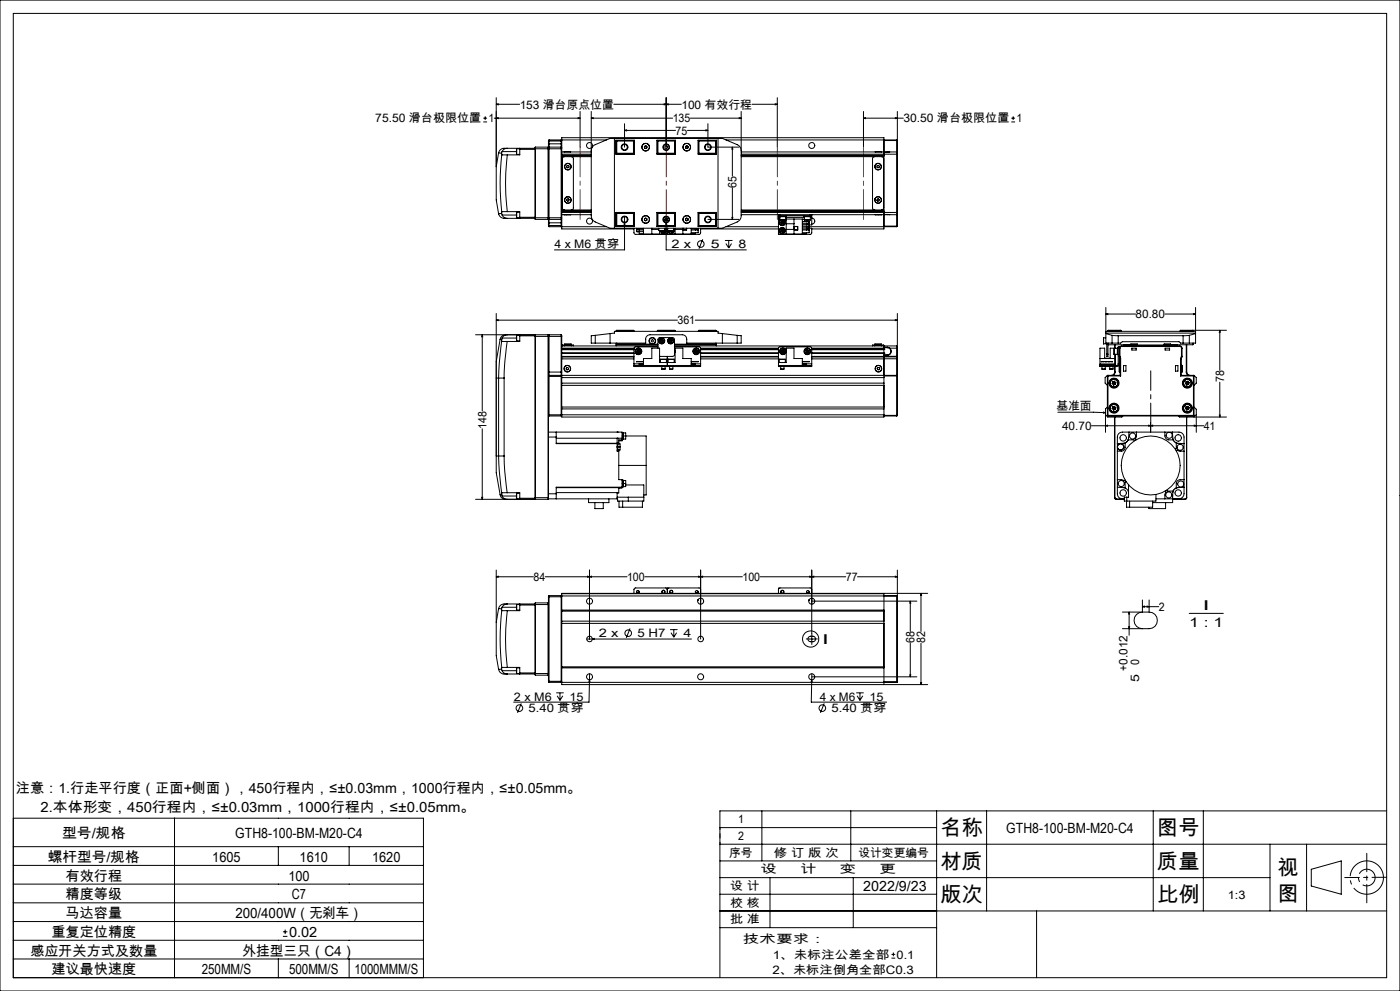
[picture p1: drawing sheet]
<svg xmlns="http://www.w3.org/2000/svg" width="420mm" height="297mm" viewBox="0 0 420 297" stroke-linecap="round" stroke-linejoin="round" font-family="sans-serif">
<g fill="none" stroke="#000" stroke-width=".3">
<path d="M0 0h420v297h-420zM4 4h412v289h-412zM145 36.5h1.1M145 35.4h1.1M145.6 34.9v1.1M148.3 35.4h25.7M148.9 31.3l.6-.2v.3zM148.9 35.4l.6-.1v.3zM148.9 29.3v20.6M148.9 31.3h7M173.4 35.3l.6 .1-.6 .2zM174 33.4v10.7"/>
<path d="M177.4 35.4l.6-.1v.3zM177.4 33.4v31.6l.3 .8 .9 .7 4.4 1.9h33.7l4.5-1.9 .6-.4 .4-.7 .2-.7v-31.3M177.4 35.4h24.4M184.1 31.3h20.3M187.4 39.1l.6-.2v.3zM187.4 37.1v7M187.4 39.1h15.3M199.2 31.1l.6 .2-.6 .1zM199.8 31.3l.6-.2v.3zM199.8 29.3v14.8M206.2 39.1h6.2M207.1 35.4h15.3"/>
<path d="M211.8 38.9l.6 .2-.6 .1zM212.4 37.1v7h9.3M221.8 35.3l.6 .1-.6 .2zM225.6 31.3h7.6M232.6 31.1l.6 .2-.6 .1zM233.2 29.3v14.8M259 35.4l.6-.1v.3zM259 35.4h12M259 33.4v10.7M268.6 35.3l.6 .1-.6 .2zM269.2 33.4v12.3M303.4 36.5h1.1"/>
<path d="M303.4 35.4h1.1M304 34.9v1.1M148.9 49.9v10l.7 4.2M149.6 45.8l.9 .1M149.6 45.8l-.7 4.1M150.5 45.9v.5M150.5 46.4a75 75 0 0 0 0 17.1M150.5 46.4h1.7M150.6 45.4l-.1 .5M150.6 45.4h4.3M152.2 44.4h-.3a1.84 1.84 0 0 0-2.3 1.4M152.2 44.4a1.55 1.55 0 0 0-1.6 1"/>
<path d="M152.2 44.4h8.3M152.2 46.4a70.9 70.9 0 0 0 0 17M154.9 45.4l.1 .9M155 44.6l-.1 .8M155 44.6v1.7M155 44.6h.9M155 46.3h.9M155.9 44.4v.4M155.9 44.8v1.6h-3.7M155.9 44.8h4.6M160.5 44.8v20.3M160.5 44.6h8"/>
<path d="M160.6 44.1l-.1 .7M160.6 44.1v21.7M160.6 44.1h3.8M164.4 44.1v21.7M164.4 44.1l.1 .1M164.5 44.2v21.5M164.5 43.1v1.1M164.5 42.3h4M164.5 43.1h4M164.7 44.1v21.7M164.7 41.9v2.2M164.7 44.1h3.6"/>
<path d="M164.7 41.9l-.2 1.2M164.7 41.9h3.6M164.7 44.1l-.2 .2M168.3 44.1v21.7M168.3 41.9v2.2M168.3 44.1l.2 .2M168.3 41.9l.2 .2M168.5 44.3v-3h96.7v4.9M168.5 44.3v.3M168.5 44.6v20.7M168.5 47h8.9M168.5 46.6h8.9"/>
<path d="M168.5 45.5h8.9M168.5 41.9h13.4M168.5 46.2h8.9M169.2 45.5h2M169.4 47l-.5 .1-.2 .4v14.9l.2 .4 .5 .1M170.1 59.7l.4-.2 .2 .3-.1 .4-.3 .1-.3-.3zM170.1 49.7l.3-.1 .3 .2v.4l-.4 .1-.3-.2zM171.4 47l.4 .1 .2 .4v14.9l-.2 .4-.4 .1M177.4 45.2l.3-1.1 .5-.6 4.8-2h33.7l4.8 2 .5 .6 .4 1.1M184.3 41.5v26.9M184.7 45.5h.2M184.7 42h5.6v4.2h-5.6z"/>
<path d="M184.9 42.3v3.9M184.9 42.3h5.1M185 42.1v4M185 42.1h5.3M185 42.1l-.1 .2M185 46.1h5.3M190 42.3l.2-.2v4l-.2-.2M190 45.9h-5.1l.1 .2M190 42.3v3.6M193.4 44.3l.3 .2M193.4 43.9v.4M193.7 43.7l.3 .2"/>
<path d="M193.7 43.7l-.3 .2M194 44.3l-.3 .2M194 43.9v.4M197.1 42h5.5v4.2h-5.5zM197.1 42.1h5.5M197.1 46.1h5.5M197.4 42.3v3.6M197.4 42.3l-.2-.2v4l.2-.2M197.4 42.3h5M197.4 45.9h5M202.4 42.3l.1-.2v4l-.1-.2M202.4 42.3v3.6"/>
<path d="M205.7 44.3l.3 .2M205.7 43.9v.4M206 43.7l.4 .2M206 43.7l-.3 .2M206.4 44.3l-.4 .2M206.4 43.9v.4M209.4 42h5.5v4.2h-5.5zM209.4 42.1h5.3M209.4 46.1h5.3M209.7 42.3v3.6M209.7 42.3l-.2-.2v4l.2-.2M209.7 42.3h5.2"/>
<path d="M209.7 45.9h5.2l-.2 .2M214.7 42.1v4M214.7 42.1l.2 .2M214.9 42.3v3.9M214.9 45.5h.1M215.4 41.5v26.9M217.8 41.9h51.2M219.7 44.1l.2 .6h-.3zM219.7 44.1v8.7M219.7 56.3v9.5M222.4 47h42.8M222.4 46.6h42.8"/>
<path d="M222.4 45.5h43.8M222.4 46.2h46.6M262.4 47l-.4 .1-.2 .4v14.9l.2 .4 .4 .1M262.5 45.5h2M263.1 49.7l.4-.1 .3 .2-.1 .4-.3 .1-.3-.2zM263.2 59.7l.4-.1 .2 .3-.1 .4h-.4l-.3-.3zM264.4 47l.5 .1 .2 .5v14.7l-.2 .5-.5 .1M265.2 46.2v17.5M265.2 42.1h3.8M266.2 45.6h-1v.6M266.2 45.5h.7M266.2 45.5v.1"/>
<path d="M266.9 45.5l-.7 .1M266.9 45.5h2.1M269 46.2h.2M269 45.5v.7M269 45.5l.2 .2M269 41.9l.2 .2h-.2M269 41.9v.2M269 42.1v3.4M269 46.2v17.5M269.2 45.7v.5M269.2 46.2v17.5M149.6 64.1a2.16 2.16 0 0 0 2.6 1.3"/>
<path d="M150.5 64l.1 .4M150.5 64l-.9 .1M150.5 63.5v.5M150.6 64.4a1.58 1.58 0 0 0 1.6 1M150.6 64.4h4.3M152.2 65.4h8.3M152.2 63.4l-1.7 .1M152.2 63.4h3.7v1.7M154.9 64.4l.1 .9M155 63.6l-.1 .8M155 63.6v1.7M155 63.6h.9"/>
<path d="M155 65.3h.9M155.9 65.1v.3M155.9 65.1h4.6M160.5 65.1v.3M160.5 65.4l.1 .4M160.5 65.3h8M160.6 65.8h3.8M164.5 65.7v1.1M164.5 66.8l.2 1.1M164.5 65.7l-.1 .1M164.5 67.5h4M164.5 65.6l.2 .2"/>
<path d="M164.5 66.8h4M164.7 65.8v2.1M164.7 65.8h3.6M164.7 67.9h3.6M168.3 65.8v2.1M168.5 65.3v.3M168.5 65.6v3h21.7M168.5 62.9h8.9M168.5 63.2h8.9M168.5 64.3h8.9M168.5 67.9h13.4M168.5 63.7h8.9"/>
<path d="M168.5 65.6l-.2 .2M168.5 67.8l-.2 .1M168.5 63.3h8.9M169.2 64.3h2M184.7 64.3h.2M184.7 63.7h5.6v4.2h-5.6zM184.9 63.7v3.9M184.9 67.6h5.1M184.9 67.6l.1 .2M185 63.8v4M185 63.8l-.1 .1h5.1M185 63.8h5.3"/>
<path d="M185 67.8h5.3M187.4 66.6l.1 .6h-.3zM187.4 64.9v10h-21.1M190 63.9l.2-.1v4l-.2-.2M190 63.9v3.7M190.2 68.4v1.5l.4 .3h19.2l.4-.4v-1.4M191 68.4v.2h2M191 68.9v.5h2M191 68.9h2M191.1 69.4h.5M191.8 68.6v.3a.43 .43 0 0 0-.4-.3 .43 .43 0 0 0-.4 .3M191.8 69.4v.7h1.2"/>
<path d="M193 68.4v1.8M193.4 66l.3 .1M193.4 65.6v.4M193.7 65.4l.3 .2M193.7 65.4l-.3 .2M194 66l-.3 .1M194 65.6v.4M195.5 68.4v1.8M195.5 68.8h2.1M197.1 63.7h5.5v4.2h-5.5zM197.1 63.8h5.5M197.1 67.8h5.5"/>
<path d="M197.4 63.9v3.7M197.4 67.8v.1M197.4 63.9l-.2-.1v4l.2-.2M197.4 67.6h5M197.4 63.9h5M197.6 69.1h.1M197.6 69.1h1.8M197.6 68.4v.7M197.7 69.1h1.7M197.9 69.1v1.1M198 67.8v.1M198.6 69.1l.1 .3"/>
<path d="M198.7 69.4l.4 .2M199 69.1l-.3 .3M199 69.1l.1 .5M199.1 69.1l.4 .1M199.4 69.1h.1M199.4 68.4v.7M199.4 68.9l.1 .3M199.5 65.9h.3M199.5 69.2l-.4 .4M199.6 68.4a.88 .88 0 0 1-.2 1.5 .88 .88 0 0 1-1.3-.8 .9 .9 0 0 0 1.3 .8 .9 .9 0 0 0 .2-1.5M199.6 66.1l-.1-.1 .2 .2M199.8 65.9h-.3"/>
<path d="M199.8 65.4v.5M199.8 65.6h.5M199.8 66.6l.2 .6h-.3zM199.8 64.9v10h24.1M200 70.2h-.3M200.2 65.5v.5M200.2 68.4v1.8M200.3 69.1h.1M200.3 69.1h1.8M200.3 68.4v.7M200.4 70.2h.3M200.4 69.1l.3 .5z"/>
<path d="M200.9 69.1l.1 .3M201 69.4l.4 .2M201.3 69.1l-.3 .3M201.4 69.1v.5M201.4 69.1l.4 .2M201.7 67.8v.1M201.8 69.1v.2M201.8 69.3l-.4 .3M202.1 69.1h-1.8M202.1 68.5a.9 .9 0 0 1-.2 1.3 .9 .9 0 0 1-1.2-.2M202.1 68.6a.88 .88 0 0 1-.3 1.2 .88 .88 0 0 1-1.1-.2M202.1 68.4v.7"/>
<path d="M202.4 63.9l.1-.1v4.1M202.4 63.9v3.7M202.4 67.8v.1M202.4 67.6l.1 .2M202.5 68.4v1.8M202.5 68.8h2.4M204.9 68.4v1.8M204.9 68.4v.5h1.1v-.5M205 68.4v.5M205.7 66l.3 .1M205.7 65.6v.4M206 65.4l.4 .2"/>
<path d="M206 65.4l-.3 .2M206.4 66l-.4 .1M206.4 65.6v.4M207.4 68.4v1.8M207.4 68.9h2v.8h-2M208.6 68.6v.3a.41 .41 0 0 1 .4-.3 .41 .41 0 0 1 .4 .3M208.6 69.7v.4h-1.2M209.4 69v.2M209.4 63.7h5.5v4.2h-5.5zM209.4 68.4v.2h-2M209.4 63.8h5.3M209.4 67.8h5.3"/>
<path d="M209.7 63.9v3.7M209.7 63.9l-.2-.1v4l.2-.2M209.7 67.6h5.2M210.2 68.6h23.3M210.8 71.7l-1.1 2.8M212.4 65.8h9.3M214.7 63.8v4M214.7 63.8l.2 .1h-5.2M214.9 63.7v3.9M214.9 64.3h.1M214.9 67.6l-.2 .2M217.5 72.1h2.2"/>
<path d="M217.8 73l.8 1.3M217.8 67.9h15.7M218.6 72.1v2.2M219.5 73l-.9 1.3M219.6 65.2h.3l-.2 .6zM222.4 62.9h42.8M222.4 63.2h42.8M222.4 64.3h11.1M222.4 63.7h46.6M222.4 63.3h42.8M233.5 64.3h.5M233.5 64.7h.5"/>
<path d="M233.5 64.7v.5M233.5 65.2v5h9.6l.4-.4v-1.4h-.8M233.5 64.3v.4M233.5 65.6h.5M233.5 65.2h.5M233.8 70.2h.2M233.9 64.7v.2h2v-.2M234 65.9h1.7M234 65.9h1.8M234 64.9v1M234 64.3v.4M234 64.3h9"/>
<path d="M234 64.7h9M234.2 66.8l.3 .4M234.2 68.9l.1 .5M234.2 68.9l1 .4M234.3 65.9a.9 .9 0 0 0-.3 1.4 .9 .9 0 0 0 1.4 0 .9 .9 0 0 0-.3-1.4M234.3 69.4l.4 .2M234.4 65.9a.86 .86 0 0 0-.4 1.4 .86 .86 0 0 0 1.4 0 .86 .86 0 0 0-.4-1.4M234.4 66.3l-.2 .5M234.4 66.3l.3 .4M234.5 67.2h.4M234.7 68.6l-.5 .3M234.7 68.6l.4 .2"/>
<path d="M234.7 68.6v1M234.7 66.7l-.2 .5M234.7 66.7l.2 .5M234.9 66.3h-.5M234.9 66.3l.3 .4M234.9 66.3l-.2 .4M235.1 68.8l.1 .5M235.1 68.8l-.8 .6M235.2 69.3l-.5 .3M235.2 66.7l-.3 .5M235.2 66.7l-1 .1M235.7 65.9h.1"/>
<path d="M235.8 65.6h4.9v4.6M235.8 64.9v1M235.8 65.2h5.5M235.9 65.6v4.6M235.9 68.8h2.3M235.9 67.1h2.3M238.2 65.6v4.6M238.3 67.9h1v1h-1zM240.7 66.4h2v.5M240.7 67.2h2v.5h-2M240.7 68.1h2v.5h-2M240.7 68.9h2"/>
<path d="M240.7 66.9h2M240.7 65.7h.6M241.2 64.7v.2h2v-.2M241.3 65.9h1.8M241.3 64.9v1M242 68.6v.3a.41 .41 0 0 1 .4-.3 .41 .41 0 0 1 .3 .3M242 65.9v.5M242 67.7v.4M242 69.7v.4h-1.3M242 67.9h27M242.1 66.4h.5M242.7 66.9l-.3 .3-.4-.3v.3"/>
<path d="M242.7 66.6v.2M242.7 69v.2M242.7 68.9v.8h-2M242.7 66.7l.1 .1M243 64.3h.5M243 64.7h.5M243 64.3v.4M243.1 65.9h.1M243.1 64.9v1M243.1 65.2h.4M243.5 65.4a.9 .9 0 0 1 .9 .9 .9 .9 0 0 1-.9 .9M243.5 64.7v.5"/>
<path d="M243.5 64.3v.4M243.5 65.2v2.2h-.8M243.5 64.3h22.7M262.5 64.3h2M265.2 63.7v4.9h-21.7M265.2 63.7v.6h1M265.2 67.8h3.8M266.2 64.3h.7M266.2 64.3h.1M266.9 64.3h2.1M269 63.7h.2M269 63.7v.6"/>
<path d="M269 67.8h.2M269 67.8v.1M269 64.3v3.5M269.2 63.7v.5M269.2 64.2l-.2 .1M269.2 67.8l-.2 .1M269.2 64.2v3.6M148.9 96l.6-.2v.3zM148.9 93.9v42.8M148.9 96h54.3M183 100v2.8M183 100l1.3-.2v-.5h31.1v.5l1.3 .2"/>
<path d="M183 100l-4.4 .5M184.9 99.2h5.3M184.9 99.2v.1M185 99h5l.2 .2M185 99v.3M185 99l-.1 .2M190.2 99.2v.1M197.2 99.2l.2-.2h5l.1 .2M197.2 99.2h5.3M197.2 99.2v.1M202.5 99.2v.1M208.6 96h60.6"/>
<path d="M209.5 99.2h5.4M209.5 99.2v.1M214.7 99h-5l-.2 .2M214.7 99v.3M214.7 99l.2 .2M214.9 99.2v.1M216.7 100v2.8M216.7 100l4.5 .5M268.6 95.8l.6 .2-.6 .1zM269.2 93.9v12.9M331.8 99.3h26.9M331.8 99.8h26.9"/>
<path d="M331.8 100l1.8 .5M331.8 94.1l.6-.1v.3zM331.8 92.1v10.7h1.8M331.8 94.1h8.9M332.4 99.2h4M332.4 99.2v.1M332.5 99h3.7M332.5 99v.3M332.5 99l-.1 .2M336.2 99v.3M336.2 99l.2 .2M336.4 99.2v.1"/>
<path d="M349.5 94.1h9.2M354 99.2h4M354 99.2v.1M354.2 99v.3M354.2 99l-.2 .2M358 99.2l-.1-.2v.3M358 99.2v.1M358.1 94l.6 .1-.6 .2zM358.7 100l-1.9 .5M358.7 92.1v10.7h-1.9M365.9 99v12M365.9 99l.2 .6h-.3z"/>
<path d="M367.9 99h-13.7M142.7 100.3h21.7M144.7 100.3v22.9M144.7 100.3l.1 .6h-.3zM149.6 113.3h1.6M149.6 113.3v23.4M150 101.7l-1.1 6.6v5h.7M150 101.7l.5 .1M150.5 102.2l-.7 6.6-.2 4.5M150.5 102.2l1.7 .1M150.5 101.8v.4M150.6 101.3l.7-.8 .9-.2h-.5a1.64 1.64 0 0 0-1.7 1.4"/>
<path d="M150.6 101.3l-.1 .5M150.6 101.3h4.3M151.2 113.3v23.4M152.2 102.3l-.8 6.6-.2 4.4M155 100.5v1.7M155 100.5h.9M155 102.2h.9M155.9 100.3v.3M155.9 100.6v1.7h-3.7M155.9 100.6h4.6M160.5 100.3v.1M160.5 100.4v49.2"/>
<path d="M160.5 100.4v.4M160.5 100.8h8M160.5 100.8v48.4M164.4 100.3v49.3M164.4 100.3l.1 12.4M164.5 112.7v36.5M164.5 112.9h4M164.5 111.5h4M164.7 100.3v12.2M164.7 100.3h3.6M164.7 112.5h3.6M164.7 112.5v12.2"/>
<path d="M164.7 112.5l-.2 .2M164.7 100.3l-.2 .2M168.3 100.3v12.2M168.3 100.3l.2 .5M168.3 112.5v12.2M168.3 112.5l.2 .2M168.5 111.5v1M168.5 113.2h96.7M168.5 114.8h96.7M168.5 100.8v10.7M168.5 115.5h96.7M168.5 112.5h100.5"/>
<path d="M168.5 103.7h28.9M168.5 104.7h21.7M168.5 105.9h21.7M168.5 104.8h21.7M168.5 105.8h21.7M168.5 104.3h21.7M168.5 106.8h21.7M168.5 107.6h21.7M168.5 104.6h21.7M168.5 107h21.7M168.7 103.7v-.3h3.3v.3M169.4 103.2h2"/>
<path d="M169.4 103.2v.5M169.4 103.4h1.9M169.9 110.2l.4-.1 .3 .3-.1 .4-.4 .1-.3-.3zM171.4 103.2v.5M178.6 102.8h15.1v-1.1a1.33 1.33 0 0 1 1.3-1.4h9.7a1.33 1.33 0 0 1 1.3 1.4v1.1h15.2M178.6 100.5l-1.2 .1v2.2h1.2M178.6 100.5v2.3M184.9 102.8v.9M185 102.8v.3M185 103.1h12.4M185 103.1l-.1 .2h12.5M190.2 109.5v.4h.5"/>
<path d="M190.2 109.5h.5M190.2 109v.5M190.2 109h2.8M190.7 109.5h9M190.7 109.9h9M190.7 109.5v.4M191 105.4l.4 .4M191.2 104.9l-.2 .5M191.2 104.9l.3 .4M191.5 105.3l-.1 .5M191.5 105.3l.4 .4M191.7 104.8l-.5 .1"/>
<path d="M191.7 104.8l.3 .4M191.7 104.8l-.2 .5M191.8 109.1v.2h1.2M191.9 105.7l-.5 .1M192 105.2l-.1 .5M192 105.2l-1 .2M193 109.5v-2h2.5v-3.2h2.4v4.4h4.6v-4.4h2.4v3.2h2.5v2M193 108.3h-2l2 .1M197.4 104h-7l-.2 .5v4.5M197.4 104.3v-2.6l.4-.5h4l.5 .4 .1 4.7-.2 .3-.4 .2h-3.9M198 102.2l.3 .4M198.2 107.7h.1"/>
<path d="M198.1 107.7h1.8M198.1 107.7v1M198.2 107.7h1.7M198.3 101.7l-.3 .5M198.3 101.7l.2 .5M198.5 110.6h1M198.5 109.9v.7M198.5 102.2l.3 .4M198.5 102.2l-.2 .4M198.5 102.2h-.5M198.8 101.7l.2 .4M198.8 101.7h-.5"/>
<path d="M198.8 101.7l-.3 .5M198.8 102.6h-.5M199 102.1l-.2 .5M199 102.1l-.5 .1M199.5 109.9v.7M199.7 109.5h1M199.7 109.9h.5M199.7 109.5v.4M199.9 107.7v1M200.2 109.9h.5M200.2 106.8v3.1M200.5 107.7h.1"/>
<path d="M200.4 107.7h.3M200.4 107.7v1M200.5 107.7h.2M200.7 107.7h1.5M200.7 109.5h9M200.7 109.9h9M200.7 109.5v.4M200.7 102.2l.3 .4M200.9 110.6h1M200.9 109.9v.7M200.9 101.7l-.2 .5M200.9 101.7l.3 .5"/>
<path d="M201.2 102.2l-.2 .4M201.2 102.2l.3 .4M201.4 101.7l.3 .4M201.4 101.7h-.5M201.4 101.7l-.2 .5M201.5 102.6h-.5M201.7 102.1l-.2 .5M201.7 102.1l-1 .1M201.9 109.9v.7M202.2 107.7v1M202.4 104.7l.1 .5-.1 .6M202.4 104h7.6l.2 .3v4.7"/>
<path d="M202.4 104.9v.7M202.4 105.1v.4M202.4 103.7h66.6M202.4 103.1h12.3M207.4 108.3h2l-2 .1M208.4 105.1l.1 .5M208.4 105.1l.5 .2M208.5 105.6l.4 .2M208.6 109.1v.2h-1.2M208.8 104.8l-.4 .3M208.8 104.8l.5 .2M208.8 104.8l.1 .5"/>
<path d="M208.9 105.3l-.4 .3M208.9 105.3v.5M208.9 105.3l.4 .2M209.3 105v.5M209.3 105l-.4 .3M209.3 105.5l-.4 .3M209.7 109.5h.5M209.7 109.5v.4M210.2 109.5v.4h-.5M210.2 109v.5M210.2 104.7h23.3M210.2 105.9h23.3"/>
<path d="M210.2 104.8h23.3M210.2 105.8h23.3M210.2 104.3h23.3M210.2 109l-2.8 .1M210.2 106.8h23.3M210.2 107.6h23.3M210.2 104.6h23.3M210.2 107h23.3M214.7 102.8v.3M214.7 103.1l.2 .2h-12.5M214.9 102.8v.9M221.2 100.5l1.2 .1v2.2h-1.2"/>
<path d="M221.2 100.5v2.3M233.5 109.5h.5M233.5 108.7h2.4v-4.4h2.3v3.2h2.5v2M233.8 107.7h.2M233.8 107.7v1M234 107.7h-.2M234 107.7h1.5M234 109.5v.4M234 109.5h9M234 109.9h9M234.2 110.6h1M234.2 109.9v.7"/>
<path d="M234.4 105.5l.4 .3M234.5 105l-.1 .5M234.5 105l.4 .3M234.9 105.3l-.5 .2M234.9 105.3l-.1 .5M234.9 105.3l.4 .3M234.9 104.8l-.4 .2M234.9 104.8l.4 .3M234.9 104.8v.5M235.2 109.9v.7M235.3 105.6l-.5 .2M235.3 105.1v.5"/>
<path d="M235.3 105.1l-.4 .2M235.6 107.7h.1M235.6 107.7v1M240.7 108.3h2l-2 .1M241.8 105.1v.5M241.8 105.1l.4 .2M241.8 105.6l.4 .2M242 109.1v.2h-1.3M242.1 104.8l-.3 .3M242.1 104.8l.5 .2M242.1 104.8l.1 1M242.2 105.3l-.4 .3"/>
<path d="M242.2 105.3l.4 .2M242.6 105v.5M242.6 105l-.4 .3M242.6 105.5l-.4 .3M243 109.5h.5M243 109.5v.4M243.5 104.6l21.7 .1M243.5 109v-4.7l-.2-.3h-9.4l-.4 .3v5.6h.5M243.5 109.5v.4h-.5M243.5 109v.5M243.5 104.7h21.7M243.5 105.9h21.7"/>
<path d="M243.5 104.8h21.7M243.5 105.8h21.7M243.5 104.3h21.7M243.5 109l-2.8 .1M243.5 107h21.7M261.8 103.7v-.3h3.3v.3M262.4 103.2h2M262.4 103.2v.5M262.5 103.4h1.9M263.3 110.1l.4 .1 .2 .3-.2 .3h-.4l-.2-.3zM264.4 103.2v.5M265.2 105.9h.1"/>
<path d="M265.2 104.3v2.7M265.2 107v18h-96.7v-12.5M265.2 104.7h.1M265.2 112.7h3.8M265.2 106.5h1M265.2 106.4h1M265.2 107h3.8M265.2 104.2h1M266.2 104.1h-1v-.4v.6M266.2 104.2l.7 .3M266.2 104.1l.7 .2M266.2 104.1v.1"/>
<path d="M266.2 106.4v.1M266.9 104.5a1.06 1.06 0 0 1 .3 1.1 1.06 1.06 0 0 1-1 .8M266.9 104.3a1.18 1.18 0 0 1 .4 1.4 1.18 1.18 0 0 1-1.1 .8M266.9 104.3h2.1M266.9 104.3v.2M269 112.5v.2M269 112.5l.2 .1-.2 .1M269 103.7v.6M269 103.7l.2 .1v.5h-.2M269 106.8h.2M269 106.8v.2M269 107.5h.2"/>
<path d="M269 107v.5M269 106.8h-25.5M269 104.3v2.5M269 107.5v5M269 112.7v11.8M269 107.5l-25.5 .1M269.2 106.9l-.2 .1M269.2 106.8v.1M269.2 106.9v.6M269.2 107.5v17M330 107.5h4.5M330.1 109.1h4.3v.2h-4.3z"/>
<path d="M330.4 108.3l.8 .1zM330.4 109.5h-.5v.4h.5M330.4 109.5h4.6M330.4 109.9h1.4M330.4 109.5v.4M330.6 110.6h1M330.6 109.9v.7M331 103h.1M331 101.3v1.6M331 102.9v.1M331.1 101.2l-.1 .1M331.1 103h.9"/>
<path d="M331.1 101.2h.7M331.1 102.9v.1M331.6 108.3l.5 .1zM331.6 109.9v.7M331.8 109.9h.9M331.8 109.5v.4M332 106.1v.7h.4v-.7M332 106.1h.4M332 102.8v3.3M332.2 112.7l.1-.2 .1 .2M332.2 112.7h.2M332.2 112.7v11.8"/>
<path d="M332.4 112.7h3.8M332.4 102.8v3.3M332.4 112.7v11.8M332.4 103.1l.1 .2M332.4 108.3l.5 .1zM332.5 103.3h6.7M332.5 102.8v.5M332.7 109.9h2.3M332.7 109.5v.4M332.9 110.6h1M332.9 109.9v.7M333.3 108.3l.5 .1z"/>
<path d="M333.6 102.8h1.9M333.6 100.5l1.9 .1M333.6 100.5v2.3M333.7 115l.3 .4M333.8 114.4l-.1 .6M333.8 114.4l.4 .4M333.9 109.9v.7M334.2 104.4h.1M334.2 104.4v1.8M334.2 106.2h1M334.2 104.4h1M334.2 114.8l.4 .4"/>
<path d="M334.2 114.8l-.2 .6M334.2 114.8l-.5 .2M334.4 111.5a.96 .96 0 0 1-1 1M334.4 111.5h.1M334.4 103.3v1M334.4 109.9v1.6M334.4 114.3l.4 .4M334.4 114.3l-.6 .1M334.4 114.3l-.2 .5M334.5 104.4l-1.4-.1v3h-1.7v-3h-1.4v5.2M334.5 106.2v3.3M334.5 111.5l-.5 1"/>
<path d="M334.5 103.3v1.1M334.5 109.9v1.6M334.6 115.2l-.6 .2M334.8 114.7l-.2 .5M334.8 114.7l-.6 .1M335 109.5v.4M335.5 104.3h-.3v2h.3M335.5 109l-.5 .5M335.5 109h.3M335.5 102.8h.7l.5-.4h17l.5 .4h.7M335.5 104.5h.3M335.5 100.6v2.2"/>
<path d="M335.5 104.5v4.5M335.5 100.6h19.4M335.8 109.5v2M335.8 109.5h.1M335.8 106.8l.2 .8M335.8 109a.84 .84 0 0 1-.8 .9M335.8 104.3v-.3h-.3v.5M335.8 106.8l.1 .2M335.8 106.8h.2M335.8 104.3h.2M335.8 109.5h.2M335.8 111.5h.2"/>
<path d="M335.8 104.3v4.7M335.9 107l.1 .5M336 106.8v.1M336 106.9l.2 .6M336 106.9l-.1 .1M336 109.5v2M336 104.3v2.5M336 109.5h.1M336 111.4v.1M336 107.5h.2M336 112.5l.2 .2M336 112.5h-3.8l-.7 .7v1.6l.7 .7"/>
<path d="M336 107.5v5M336.2 107.5v5.2M336.5 103.7v.2M336.5 103.9l-.5 .4M336.5 103.7l-.5 .2-.2 .4M336.5 103.7h17.4M336.5 103.9h17.4M337 109.6h.8v1.6h-.8zM337.9 103.4h-.7v.3M337.9 103.4h14.6M337.9 103.4v.3M339.2 103.2h2"/>
<path d="M339.2 103.4h.1M339.2 103.4h2M339.2 103.2v.2M339.5 104.3h1.4v.6h-1.4zM341.2 103.4h.1M341.2 103.2v.2M349.2 103.2h2M349.2 103.4h.1M349.2 103.4h2M349.2 103.2v.2M349.5 104.3h1.4v.6h-1.4zM351.2 103.4h.1"/>
<path d="M351.2 103.3h6.7M351.2 103.2v.2M352.5 103.4h.7v.3M352.5 103.4v.3M352.6 109.6h.8v1.6h-.8zM353.9 103.9l.5 .4M353.9 103.7v.2M353.9 103.7l.5 .2 .2 .4M354.2 107.5h.2M354.2 112.7h3.8M354.2 107.5v5.2M354.4 111.4v.1"/>
<path d="M354.4 112.5l-.2 .2M354.4 112.5h3.8l.7 .7v1.6l-.7 .7M354.4 107.5v5M354.4 106.9l.1 .1M354.4 106.9l-.2 .6M354.4 109.5h.1M354.4 106.8v.1M354.4 106.8h.2M354.4 104.3h.2M354.4 109.5v2M354.4 109.5h.2M354.4 111.5h.2"/>
<path d="M354.4 104.3v2.5M354.5 107l-.1 .5M354.6 109.5v2M354.6 106.8l-.2 .8M354.6 106.8l-.1 .2M354.6 104.3v2.5M354.9 102.8h1.9M354.9 100.6v2.2M355.6 115l.4 .4M355.8 114.4l-.2 .6M355.8 114.4l.8 .8M355.9 111.5l.2 .6 .3 .4"/>
<path d="M355.9 111.5h.1M355.9 103.3v8.2M356 111.5a1.02 1.02 0 0 0 1 1M356 103.3v8.2M356.4 114.3l.4 .4M356.4 114.3l-.6 .1M356.4 114.3l-.4 1.1M356.6 115.2l-.6 .2M356.8 114.7l-.2 .5M356.8 114.7l-1.2 .3M356.8 100.5l-1.9 .1M356.8 100.5v2.3"/>
<path d="M357.9 102.8v.5M358 112.7h.2M358 112.7v-.2l.2 .2M358 102.8l-.1 .5M358 112.7v11.8M358.2 112.7v11.8M365.9 114.5v10.5M144.7 128.5v21.1M148.9 136.7v5l1.1 6.6M148.9 136.7h.7M149.6 136.7h1.6M149.6 136.7l.2 4.5 .7 6.6"/>
<path d="M151.2 136.7l.2 4.4 .8 6.6M164.5 124.2h4M164.5 129.5h2.4M164.5 131h2.4M164.5 124.5l.2 .2M164.7 124.7h3.6M166.9 131v2h18.4v1.9h-.2M166.9 129.5v1.5M166.9 129.5h19.7v2.6h-1M166.9 132.9h18.2M166.9 131.3h19.7M168.5 124.3h96.7"/>
<path d="M168.5 122.6h96.7M168.5 122h96.7M168.5 124.5l-.2 .2M185.1 129.5h.1M185.1 132.9v1M185.1 133.9v1.3h.5M185.1 131.3h.1M185.1 131.3v1.6M185.1 129.5h.2M185.1 133.9h.9M185.1 132.7h.5M185.3 133h.7v.9"/>
<path d="M185.6 134.9v.3M185.6 135.2v8.6h1v2.2M185.6 132.7v.3M185.6 139.5h8.3M186 133.9v1h-.7M186.6 130.7h7.3v8.8M186.6 131.8h-1v.9M186.6 129.7h.4v2h-.4M186.8 129.7v2M187 129.7h.7v1.9h-.7M193.9 139.5v8.8h-.8M265.2 124.7h3.8"/>
<path d="M265.2 124.5h3.8M269 124.5v.2M269 124.5h.2M269.2 124.5l-.2 .2M317.4 123.5l14.2 .2M331 123.5l.6 .2-.6 .1zM331.6 124.3l.7 .7h4.2l.4-.3M331.6 127.6l.6-.2v.3zM332.2 124.5h.2M332.2 124.5l.2 .2M332.2 122l-.6 .6v7M332.4 124.5v.2"/>
<path d="M332.4 124.7h25.6M332.4 124.5h25.6M333.7 122.4l.3 .5M333.8 121.9l-.1 .5M333.8 121.9l.4 .4M334.2 122.3l.4 .5M334.2 122.3l-.2 .6M334.2 122.3l-.5 .1M334.4 125v24.2M334.4 121.8l-.6 .1M334.4 121.8l.4 .4M334.4 121.8l-.2 .5"/>
<path d="M334.5 125v24.2M334.6 122.8l-.6 .1M334.8 122.2l-.2 .6M334.8 122.2l-.6 .1M335.2 134.1v13.9a1.62 1.62 0 0 0 2.1 1.5M338.5 131.8l-1 .9v1.4a1.14 1.14 0 0 1-1.1 1.1h-1.2M338.5 131.8a2.91 2.91 0 0 1-3.1 1.2h-.2M338.5 131.8h1.7l.2 .3M338.7 129.5l-.2 2.3M340.9 129.5v1.4l-.3 .6 .2 .3M344.6 127.4l.6 .2-.6 .1zM345.2 127.6l.6-.2v.3z"/>
<path d="M345.2 126.7v2.9M349.5 129.5v1.2a1.21 1.21 0 0 0 1.1 1.1h1.4M350.6 129.5h-13.9a1.45 1.45 0 0 0-1.5 1.5v2.8M350.9 129.5h2.8a1.51 1.51 0 0 1 1.5 1.5v13.9M351.7 129.5l.3 2.3M352 131.8l.9 .9M352 131.8l.2 .4M352.5 132.5l.4 .2M352.8 135.1l.4-.2 .6 .3h1.4M352.9 132.7v1.8l-.3 .2M352.9 132.7l2.3 .3M353.6 124.7l.3 .3h14"/>
<path d="M355.6 122.4l.4 .5M355.8 121.9l-.2 .5M355.8 121.9l.8 .9M356 125v24.2M356.2 122.3l-.6 .1M356.2 122.3l-.2 .6M356.4 121.8l.4 .4M356.4 121.8l-.6 .1M356.4 121.8l-.2 .5M356.6 122.8l-.6 .1M356.8 122.2l-.2 .6M356.8 122.2l-.6 .1"/>
<path d="M358 124.5h.2M358 124.5v.2M358.2 124.5l-.2 .2M358.2 122l.7 .7v6.9M358.3 127.4l.6 .2-.6 .1zM358.9 124.3l-.7 .7M361.1 127.6h-33.7M365.8 124.4h.3l-.2 .6zM142.7 149.6h21.7M144.5 149h.3l-.1 .6zM150 148.3a1.77 1.77 0 0 0 2.2 1.3l-.9-.2-.7-.7M150.5 147.8v.4"/>
<path d="M150.5 148.2l.1 .5M150.5 148.2l-.5 .1M150.6 148.7h4.3M152.2 147.7l-1.7 .1M152.2 147.7h3.7v1.6M155 147.8v1.7M155 147.8h.9M155 149.5h.9M155.9 149.3v.3M155.9 149.3h4.6M160.5 149.5v.1M160.5 149.2v.3"/>
<path d="M160.5 149.2h4M164.5 149.2l-.1 .4M164.5 148h2.4M166.9 148v1.5M166.9 147.6l18.2 .1M176.6 149.5v1.1h6.1v-1.1M178.5 150.6v1.8h2.5v-1.8M185.1 147.7v1.8M185.1 149h8M185.7 150.2v1.8h7v-1.8M186.6 146l-19.7 .2M186.6 143.9h.4v2h-.2"/>
<path d="M186.6 146.3h-1v1.4h-.5M186.6 146h-19.7v2M186.6 144.9h1.1M186.8 143.9v2h-.2M186.8 150.2v1.8M187 144h.7v.9M187.7 144.9v.9h-.7M187.7 145.3h5.4v4.9h-7.8v-.7h-20.8M188.5 149v1.2M334.4 149.2l.5 .4M334.4 149.2h.1M334.5 149.2l.4 .4"/>
<path d="M334.9 149.6h2.4M334.9 149.6h.1M335.2 143.8h1.3l.7 .3 .3-.2M335.2 146l2.3 .3M337.5 146.3a1.64 1.64 0 0 1 1.1 1.4M337.8 144.3l-.3 .2v1.8M338 150.2v1.8h7.8v-1.8M338 149v1.2M338.6 145.3v3.7h-1.3v1.2h9.5v-2M338.9 150.2v1.8M349.6 147.1l.2 .4-.3 .6v1.4M349.7 150.6v1.8h-5v-.4"/>
<path d="M350.1 146.9l.1 .3h1.8M351.8 149.6h3.7M351.8 148.4v2.2h-6M352 147.2l-.3 2.3M352.1 146.8l-.1 .4M352.9 146.3l-.9 .9M352.9 146.3l-.4 .2M355.2 143.8h-1.2a1.14 1.14 0 0 0-1.1 1.1v1.4M355.2 146l-2.3 .3M355.2 145.2v2.8a1.57 1.57 0 0 1-1.5 1.5h-6.9M355.5 149.6h.1M356 149.2l-.5 .4"/>
<path d="M356 149.2h.1M148.9 172.9l.6-.2v.3zM148.9 170.8v15.7M148.9 172.9h11.1M164.5 178.9h4M164.7 178.5l-.2 .2v2.1M164.7 178.5v26M164.7 178.5h3.6M168.3 178.5v26M168.3 178.5l.2 .2M168.5 178.6h96.7M168.5 177.9h96.7"/>
<path d="M176.2 172.7l.6 .2-.6 .1zM176.8 172.9l.6-.2v.3zM176.8 170.8v20.7M188.1 172.9h-24.6M191 177.3v.2M191 177.5h.8M191.1 177h.5M191.8 177.3v.2M198.9 177.8a.5 .5 0 0 1-.3-.7 .5 .5 0 0 1 .8 0 .5 .5 0 0 1-.2 .7M200 176.3h.4M200.2 176.3v1.5M201.2 177.8a.5 .5 0 0 1-.2-.7 .5 .5 0 0 1 .8 0 .5 .5 0 0 1-.3 .7"/>
<path d="M208.6 177.3v.2M208.6 177.5h.8M209.4 179.8l-.1 .2M209.4 177.3v.2M209.6 172.7l.6 .2-.6 .1zM210.2 172.9l.6-.2v.3zM210.2 170.8v20.7M210.2 176.7l-.4-.5h-9.2l-.4 .5-.4-.5h-9.2l-.4 .3v1.3M222.7 172.9h-29.3M228 172.9h25.7M233.5 176.7l.4-.5h9.2l.4 .5M233.8 176.3h-.3v1.5"/>
<path d="M234.5 177.8a.5 .5 0 0 1-.2-.7 .5 .5 0 0 1 .8 0 .5 .5 0 0 1-.2 .7M242 177.3v.2M242 177.5h.7M242.7 179.8l-.1 .2M242.7 177.3v.2M242.9 172.7l.6 .2-.6 .1zM243.5 172.9l.6-.2v.3zM243.5 170.8v19M257.2 172.9h12M265.2 177.8v27.4M265.2 178.5h3.8M265.2 178.7h3.8"/>
<path d="M268.6 172.7l.6 .2-.6 .1zM269 178.5l.2 .1-.2 .1M269 178.5v.2M269 178.7v25.6M269.2 170.8v33.5M276.3 177.8l.2 .6h-.3zM276.3 177.8v11.5M278.3 177.8h-109.8v27.4h109.8M342.7 179.8v3.6a2.49 2.49 0 0 0-2.5 2.5 2.49 2.49 0 0 0 2.5 2.5M344.7 179.8v3.6M148.9 186.5v10l.7 4.1M149.6 182.4l.9 .1"/>
<path d="M149.6 182.4l-.7 4.1M150.5 182.5v.4M150.5 182.9l1.7 .1M150.5 182.9a75 75 0 0 0 0 17.2M150.6 182l-.1 .5M150.6 182h4.3M152.2 181h-.3a1.92 1.92 0 0 0-2.3 1.4M152.2 181a1.67 1.67 0 0 0-1.6 1M152.2 181h8.3M152.2 183a71 71 0 0 0 0 17M154.9 182l.1 .8M155 181.2l-.1 .8"/>
<path d="M155 181.2v1.6M155 181.2h.9M155 182.8h.9M155.9 181v.3M155.9 181.3v1.7h-3.7M155.9 181.3h4.6M160.5 181.3v20.4M160.5 181.2h4M160.6 180.7l-.1 .6M160.6 180.7v21.6M160.6 180.7h3.8M164.4 180.7v21.6"/>
<path d="M164.4 180.7l.1 .1M164.5 180.8v.4M164.5 181.2v20.7M168.5 186.8h.1M168.5 182.8h96.7M168.5 199.8h96.7M168.5 183.2h96.7M168.5 186.8h96.7M176 191.5h31.4M177.7 191.5l.6-.2v.4zM189 188.3l-1.1 2.9M201 188.7h2.3"/>
<path d="M201.3 189.6l.8 1.4M202.1 188.7v2.3M203 189.6l-.9 1.4M242.6 190.9l1.3-.2a.83 .83 0 0 1 .8 .8 .83 .83 0 0 1-.8 .8 1.22 1.22 0 0 1-1.5-.5zM242.7 191.5h1.7M243.5 190.7v1.6M243.5 180.2h31.6M265.2 186.2h-96.7M273.1 180.2l.1 .6h-.3zM273.1 180.2v9.1M273.1 192.8v10M276.3 192.8v12.4"/>
<path d="M336.7 183.4h8M338.6 187.8h.3l-.2 .6zM338.7 183.4v7M338.7 183.4l.2 .6h-.3zM342.7 181.8l.6-.2v.4zM342.7 181.8h4.9M344.1 181.6l.6 .2-.6 .2zM344.7 183.4a2.49 2.49 0 0 1 2.5 2.5 2.49 2.49 0 0 1-2.5 2.5h-8M356.8 183.8h10.2M149.6 200.6a1.99 1.99 0 0 0 2.6 1.4M150.5 200.5l.1 .5M150.5 200.5l-.9 .1"/>
<path d="M150.5 200.1v.4M150.6 201l.5 .6 1.1 .4M150.6 201h4.3M152.2 202h8.3M152.2 200l-1.7 .1M152.2 200h3.7v1.7M154.9 201l.1 .9M155 200.2l-.1 .8M155 200.2v1.7M155 200.2h.9M155 201.9h.9M155.9 201.7v.3"/>
<path d="M155.9 201.7h4.6M156.4 210.8l-1.1 2.8M160.5 201.7l.1 .6M160.5 201.9h4M160.6 202.3h3.8M164.5 201.9v.3M164.5 202.2v2.1l.2 .2M164.5 202.2l-.1 .1M164.5 204.1h4M164.7 204.5h3.6M166.9 207.6h2.2M167.1 208.5l.9 1.4"/>
<path d="M168 207.6v2.3M168.5 200.2h96.7M168.5 204.5h100.5M168.5 204.3l-.2 .2M168.8 208.5l-.8 1.4M176.8 203.7l.2 .6h-.3zM176.9 201.9l-.2 8.5h-22.6M243.5 203.7l.2 .6h-.4zM243.5 202.8h31.6M243.6 201.9l-.2 8.5h22.6M247.3 210.8l-1.2 2.8M256.9 207.6h2.2"/>
<path d="M257.1 208.5l.9 1.4M258 207.6v2.3M258.8 208.5l-.8 1.4M265.2 204.3h3.8M269 204.3v.2M269 204.3h.2M269.2 204.3l-.2 .2M272.9 202.2h.3l-.1 .6zM276.2 204.6h.3l-.2 .6zM4 245.2h123v47.8M4 253.7h123M4 259.4h123"/>
<path d="M52.4 245.2v47.8M83.5 253.7v5.7M104.7 253.7v5.7M216 253h200M216 248h65M216 258h65M228.6 243v15M255.2 243v15M281 243v50M296 243v30M346 243v30M361 243v30"/>
<path d="M381 253v20M392 253v20M416 243h-200v50M4 265h123M4 270.6h123M4 276.2h123M84.9 279.3h1.3M85.5 278.6v1.3M216 278h65M216 273h200M216 263h165M216 268h65"/>
<path d="M231 263v15M256 263v15M311 273v20M393.4 260.5l9-2.5v10l-9-2.5zM4 281.8h123M4 287.4h123M83.5 287.4v5.6M84.9 280.6h1.3M104.7 287.4v5.6M267.4 287.2h1.2M267.4 286h1.2M268 285.5v1.1"/>
<circle cx="170.4" cy="49.9" r="1"/>
<circle cx="170.4" cy="59.9" r=".95"/>
<circle cx="170.4" cy="49.9" r=".95"/>
<circle cx="170.4" cy="59.9" r="1"/>
<circle cx="176.9" cy="43.6" r=".9"/>
<circle cx="187.4" cy="44.1" r="1.01"/>
<circle cx="187.4" cy="44.1" r=".83"/>
<circle cx="193.7" cy="44.1" r="1.14"/>
<circle cx="193.7" cy="44.1" r="1.12"/>
<circle cx="199.9" cy="44.1" r=".41"/>
<circle cx="199.9" cy="44.1" r=".99"/>
<circle cx="199.9" cy="44.1" r=".84"/>
<circle cx="206" cy="44.1" r="1.11"/>
<circle cx="212.4" cy="44.1" r="1.01"/>
<circle cx="212.4" cy="44.1" r=".83"/>
<circle cx="243.5" cy="43.6" r=".9"/>
<circle cx="263.4" cy="49.9" r=".95"/>
<circle cx="263.4" cy="49.9" r=".99"/>
<circle cx="263.4" cy="59.9" r=".96"/>
<circle cx="263.4" cy="59.9" r="1"/>
<circle cx="176.9" cy="66.3" r=".9"/>
<circle cx="187.4" cy="65.8" r="1.01"/>
<circle cx="187.4" cy="65.8" r=".83"/>
<circle cx="193.7" cy="65.8" r="1.12"/>
<circle cx="193.7" cy="65.8" r="1.15"/>
<circle cx="199.9" cy="65.8" r=".41"/>
<circle cx="199.9" cy="65.8" r=".83"/>
<circle cx="199.9" cy="65.8" r="1"/>
<circle cx="206" cy="65.8" r="1.11"/>
<circle cx="210.3" cy="73.1" r=".99"/>
<circle cx="212.4" cy="65.8" r="1.01"/>
<circle cx="212.4" cy="65.8" r=".83"/>
<circle cx="234.7" cy="69.1" r=".88"/>
<circle cx="234.7" cy="69.1" r=".89"/>
<circle cx="170.2" cy="110.5" r=".95"/>
<circle cx="170.2" cy="110.5" r="1"/>
<circle cx="191.5" cy="105.3" r=".87"/>
<circle cx="191.5" cy="105.3" r=".91"/>
<circle cx="191.5" cy="105.3" r="1"/>
<circle cx="195.7" cy="102.2" r=".9"/>
<circle cx="195.7" cy="102.2" r=".99"/>
<circle cx="195.7" cy="102.2" r=".34"/>
<circle cx="198.5" cy="102.1" r=".9"/>
<circle cx="198.5" cy="102.2" r=".87"/>
<circle cx="201.2" cy="102.2" r=".89"/>
<circle cx="201.2" cy="102.2" r=".86"/>
<circle cx="208.9" cy="105.3" r=".87"/>
<circle cx="208.9" cy="105.3" r="1"/>
<circle cx="208.9" cy="105.3" r=".9"/>
<circle cx="234.9" cy="105.3" r=".87"/>
<circle cx="234.9" cy="105.3" r=".9"/>
<circle cx="234.9" cy="105.3" r="1"/>
<circle cx="242.2" cy="105.3" r=".87"/>
<circle cx="242.2" cy="105.3" r="1"/>
<circle cx="242.2" cy="105.3" r=".9"/>
<circle cx="263.5" cy="110.5" r=".96"/>
<circle cx="334.2" cy="114.8" r="1.13"/>
<circle cx="334.2" cy="114.8" r="1.5"/>
<circle cx="334.2" cy="114.8" r="1.33"/>
<circle cx="356.2" cy="114.8" r="1.34"/>
<circle cx="356.2" cy="114.8" r="1.13"/>
<circle cx="356.2" cy="114.8" r="1.5"/>
<circle cx="334.2" cy="122.3" r="1.14"/>
<circle cx="334.2" cy="122.3" r="1.49"/>
<circle cx="334.2" cy="122.3" r="1.32"/>
<circle cx="336.2" cy="133.9" r=".92"/>
<circle cx="336.2" cy="133.9" r=".98"/>
<circle cx="337" cy="131.2" r=".96"/>
<circle cx="339.8" cy="130.7" r=".91"/>
<circle cx="345.2" cy="139.5" r="8.8"/>
<circle cx="350.8" cy="130.5" r=".92"/>
<circle cx="353.5" cy="131.2" r=".97"/>
<circle cx="354" cy="134.1" r=".92"/>
<circle cx="356.2" cy="122.3" r="1.33"/>
<circle cx="356.2" cy="122.3" r="1.14"/>
<circle cx="356.2" cy="122.3" r="1.49"/>
<circle cx="336.4" cy="144.9" r=".91"/>
<circle cx="337" cy="147.7" r=".97"/>
<circle cx="350.6" cy="148.3" r=".92"/>
<circle cx="353.5" cy="147.7" r=".96"/>
<circle cx="354.2" cy="145.1" r=".92"/>
<circle cx="191.4" cy="177.4" r=".41"/>
<circle cx="199" cy="177.4" r=".4"/>
<circle cx="201.4" cy="177.4" r=".4"/>
<circle cx="209" cy="177.4" r=".42"/>
<circle cx="234.7" cy="177.4" r=".39"/>
<circle cx="242.4" cy="177.4" r=".42"/>
<circle cx="176.9" cy="180.2" r=".9"/>
<circle cx="176.9" cy="191.5" r=".83"/>
<circle cx="188.5" cy="189.8" r=".98"/>
<circle cx="210.2" cy="180.2" r=".9"/>
<circle cx="210.2" cy="191.5" r=".83"/>
<circle cx="243.2" cy="191.5" r="2.43"/>
<circle cx="243.5" cy="180.2" r=".9"/>
<circle cx="155.8" cy="212.2" r=".99"/>
<circle cx="176.9" cy="202.8" r=".9"/>
<circle cx="210.2" cy="202.8" r=".9"/>
<circle cx="243.5" cy="202.8" r=".9"/>
<circle cx="246.7" cy="212.2" r=".99"/>
</g>
<path d="M412.4 262.3a2.5 2.5 0 0 0-4.1-1.1 2.5 2.5 0 0 0 1 4.2 2.5 2.5 0 0 0 3.2-2.9l-.1-.2" fill="none" stroke="#000" stroke-width=".3" stroke-dasharray="30.5 1.3 1.3 1.3" stroke-dashoffset="24.5" stroke-linecap="butt"/>
<path d="M414.8 261.5a5 5 0 0 0-8.3-2 5 5 0 0 0 2.2 8.3 5 5 0 0 0 6.2-6l-.1-.3" fill="none" stroke="#000" stroke-width=".3" stroke-dasharray="30.5 1.3 1.3 1.3" stroke-dashoffset="16.7" stroke-linecap="butt"/>
<path d="M345.2 111.1v15.6" fill="none" stroke="#000" stroke-width=".3" stroke-dasharray="30.5 1.3 1.3 1.3" stroke-dashoffset="24.6"/>
<path d="M242.7 191.5h-.8M243.5 192.3v.9M243.5 190.7v-.9M244.4 191.5h.8" fill="none" stroke="#000" stroke-width=".3" stroke-dasharray="30.5 1.3 1.3 1.3"/>
<path d="M410 255.7v14.9" fill="none" stroke="#000" stroke-width=".3" stroke-dasharray="30.5 1.3 1.3 1.3" stroke-dashoffset="25"/>
<path d="M403.4 263l12.6-.1" fill="none" stroke="#000" stroke-width=".3" stroke-dasharray="30.5 1.3 1.3 1.3" stroke-dashoffset="26.1"/>
<path d="M216 248v5" fill="none" stroke="#000" stroke-width=".3" stroke-dasharray="30.5 1.3 1.3 1.3" stroke-dashoffset="29.9"/>
<path d="M174 65.8v-21.7M199.9 65.8v-21.7M233.2 65.8v-21.7M259 65.8v-21.7" fill="none" stroke="#f00" stroke-width=".3" stroke-dasharray="30.5 1.3 1.3 1.3" stroke-dashoffset="21.6"/>
<g fill="#000">
<path d="M331 123.5l.6 .2-.6 .1z"/>
<path d="M148.9 35.4l.6-.1v.3zM173.4 35.3l.6 .1-.6 .2z"/>
<path d="M199.2 31.1l.6 .2-.6 .1zM148.9 31.3l.6-.2v.3zM268.6 35.3l.6 .1-.6 .2zM259 35.4l.6-.1v.3zM232.6 31.1l.6 .2-.6 .1zM199.8 31.3l.6-.2v.3z"/>
<path d="M219.7 44.1l.2 .6h-.3zM219.6 65.2h.3l-.2 .6z"/>
<path d="M148.9 96l.6-.2v.3zM268.6 95.8l.6 .2-.6 .1zM187.4 39.1l.6-.2v.3zM211.8 38.9l.6 .2-.6 .1zM177.4 35.4l.6-.1v.3zM221.8 35.3l.6 .1-.6 .2zM187.4 66.6l-.2 .6h.3zM199.8 66.6l-.1 .6h.3zM345.2 127.6l.6-.2v.3zM358.3 127.4l.6 .2-.6 .1zM176.8 203.7l-.1 .6h.3zM243.5 203.7l-.2 .6h.4zM177.7 191.5l.6 .2v-.4zM148.9 172.9l.6-.2v.3zM176.2 172.7l.6 .2-.6 .1z"/>
<path d="M331.8 94.1l.6-.1v.3zM358.1 94l.6 .1-.6 .2z"/>
<path d="M144.7 100.3l.1 .6h-.3zM144.5 149h.3l-.1 .6z"/>
<path d="M344.6 127.4l.6 .2-.6 .1zM331.6 127.6l.6-.2v.3zM268.6 172.7l.6 .2-.6 .1zM243.5 172.9l.6-.2v.3zM344.1 181.6l.6 .2-.6 .2zM342.7 181.8l.6-.2v.4z"/>
<path d="M365.8 124.4h.3l-.2 .6zM365.9 99l.2 .6h-.3z"/>
<path d="M176.8 172.9l.6-.2v.3zM209.6 172.7l.6 .2-.6 .1z"/>
<path d="M210.2 172.9l.6-.2v.3zM242.9 172.7l.6 .2-.6 .1z"/>
<path d="M273.1 180.2l.1 .6h-.3zM272.9 202.2h.3l-.1 .6zM276.3 177.8l.2 .6h-.3zM276.2 204.6h.3l-.2 .6z"/>
<path d="M338.7 183.4l.2 .6h-.3zM338.6 187.8h.3l-.2 .6z"/>
</g>
<g font-size="6.3">
<text x="282.1" y="250.3">名称</text>
<text x="347.1" y="250.3">图号</text>
<text x="282.1" y="260.3">材质</text>
<text x="347.1" y="260.3">质量</text>
<text x="383.3" y="262.1">视</text>
<text x="383.3" y="269.9">图</text>
<text x="282.1" y="270.3">版次</text>
<text x="347.1" y="270.3">比例</text>
</g>
<g font-size="4.2">
<text x="4.8" y="237.6">注意：1.行走平行度（正面+侧面），450行程内，≤±0.03mm，1000行程内，≤±0.05mm。</text>
<text x="12.2" y="243.3">2.本体形变，450行程内，≤±0.03mm，1000行程内，≤±0.05mm。</text>
<text x="18.6" y="251.3">型号/规格</text>
<text x="70.6" y="251.3">GTH8-100-BM-M20-C4</text>
<text x="301.9" y="249.5">GTH8-100-BM-M20-C4</text>
<text x="14.4" y="258.3">螺杆型号/规格</text>
<text x="19.7" y="263.9">有效行程</text>
<text x="63.7" y="258.3">1605</text>
<text x="86.5" y="263.9">100</text>
<text x="89.9" y="258.3">1610</text>
<text x="111.7" y="258.3">1620</text>
<text x="19.7" y="269.5">精度等级</text>
<text x="87.6" y="269.5">C7</text>
<text x="259" y="267">2022/9/23</text>
<text x="19.7" y="275.2">马达容量</text>
<text x="70.6" y="275.2">200/400W（无刹车）</text>
<text x="15.4" y="280.8">重复定位精度</text>
<text x="86.7" y="280.8">0.02</text>
<text x="9.1" y="286.4">感应开关方式及数量</text>
<text x="72.7" y="286.4">外挂型三只（C4）</text>
<text x="15.5" y="292">建议最快速度</text>
<text x="60.5" y="292">250MM/S</text>
<text x="86.7" y="292">500MM/S</text>
<text x="106.4" y="292">1000MMM/S</text>
</g>
<g font-size="4.1">
<text x="360.9" y="182.7">I</text>
<text x="356.8" y="187.9">1 : 1</text>
<text x="246.7" y="193">I</text>
</g>
<g font-size="3.5">
<text x="155.9" y="32.5">153 滑台原点位置</text>
<text x="204.4" y="32.5">100 有效行程</text>
<text x="112.6" y="36.7">75.50 滑台极限位置 1</text>
<text x="201.8" y="36.7">135</text>
<text x="202.7" y="40.3">75</text>
<text x="271" y="36.7">30.50 滑台极限位置 1</text>
<text x="221" y="56.3" transform="rotate(-90 221 56.3)">65</text>
<text x="166.3" y="74.4">4 x M6 贯穿</text>
<text x="201.5" y="74.4">2 x</text>
<text x="213.2" y="74.4">5</text>
<text x="221.6" y="74.4">8</text>
<text x="340.7" y="95.4">80.80</text>
<text x="203.3" y="97.2">361</text>
<text x="367.2" y="114.5" transform="rotate(-90 367.2 114.5)">78</text>
<text x="316.9" y="123">基准面</text>
<text x="146" y="128.5" transform="rotate(-90 146 128.5)">148</text>
<text x="318.6" y="128.8">40.70</text>
<text x="361.1" y="128.8">41</text>
<text x="160" y="174.1">84</text>
<text x="188.1" y="174.1">100</text>
<text x="222.7" y="174.1">100</text>
<text x="253.7" y="174.1">77</text>
<text x="347.7" y="183.1">2</text>
<text x="179.7" y="191">2 x</text>
<text x="191.2" y="191">5 H7</text>
<text x="205.1" y="191">4</text>
<text x="274.4" y="192.8" transform="rotate(-90 274.4 192.8)">68</text>
<text x="277.6" y="192.8" transform="rotate(-90 277.6 192.8)">82</text>
<text x="338.3" y="201" transform="rotate(-90 338.3 201)">+0.012</text>
<text x="341.8" y="199.2" transform="rotate(-90 341.8 199.2)">0</text>
<text x="154.2" y="209.9">2 x M6</text>
<text x="170.8" y="209.9">15</text>
<text x="246" y="209.9">4 x M6</text>
<text x="260.8" y="209.9">15</text>
<text x="341.8" y="204.5" transform="rotate(-90 341.8 204.5)">5</text>
<text x="158.6" y="213.5">5.40 贯穿</text>
<text x="249.4" y="213.5">5.40 贯穿</text>
<text x="221.4" y="246.8">1</text>
<text x="221.4" y="251.8">2</text>
<text x="218.8" y="256.8">序号</text>
<text x="232.2" y="256.8">修 订 版 次</text>
<text x="257.5" y="256.8">设计变更编号</text>
<text x="228.2" y="261.8">设</text>
<text x="240.1" y="261.8">计</text>
<text x="252" y="261.8">变</text>
<text x="263.9" y="261.8">更</text>
<text x="219.1" y="266.7">设 计</text>
<text x="368.3" y="269.3">1:3</text>
<text x="219.1" y="271.7">校 核</text>
<text x="219.1" y="276.7">批 准</text>
<text x="222.9" y="282.7">技术要求：</text>
<text x="231.8" y="287.3">1、未标注公差全部 0.1</text>
<text x="231.7" y="291.8">2、未标注倒角全部C0.3</text>
</g>
</svg>
